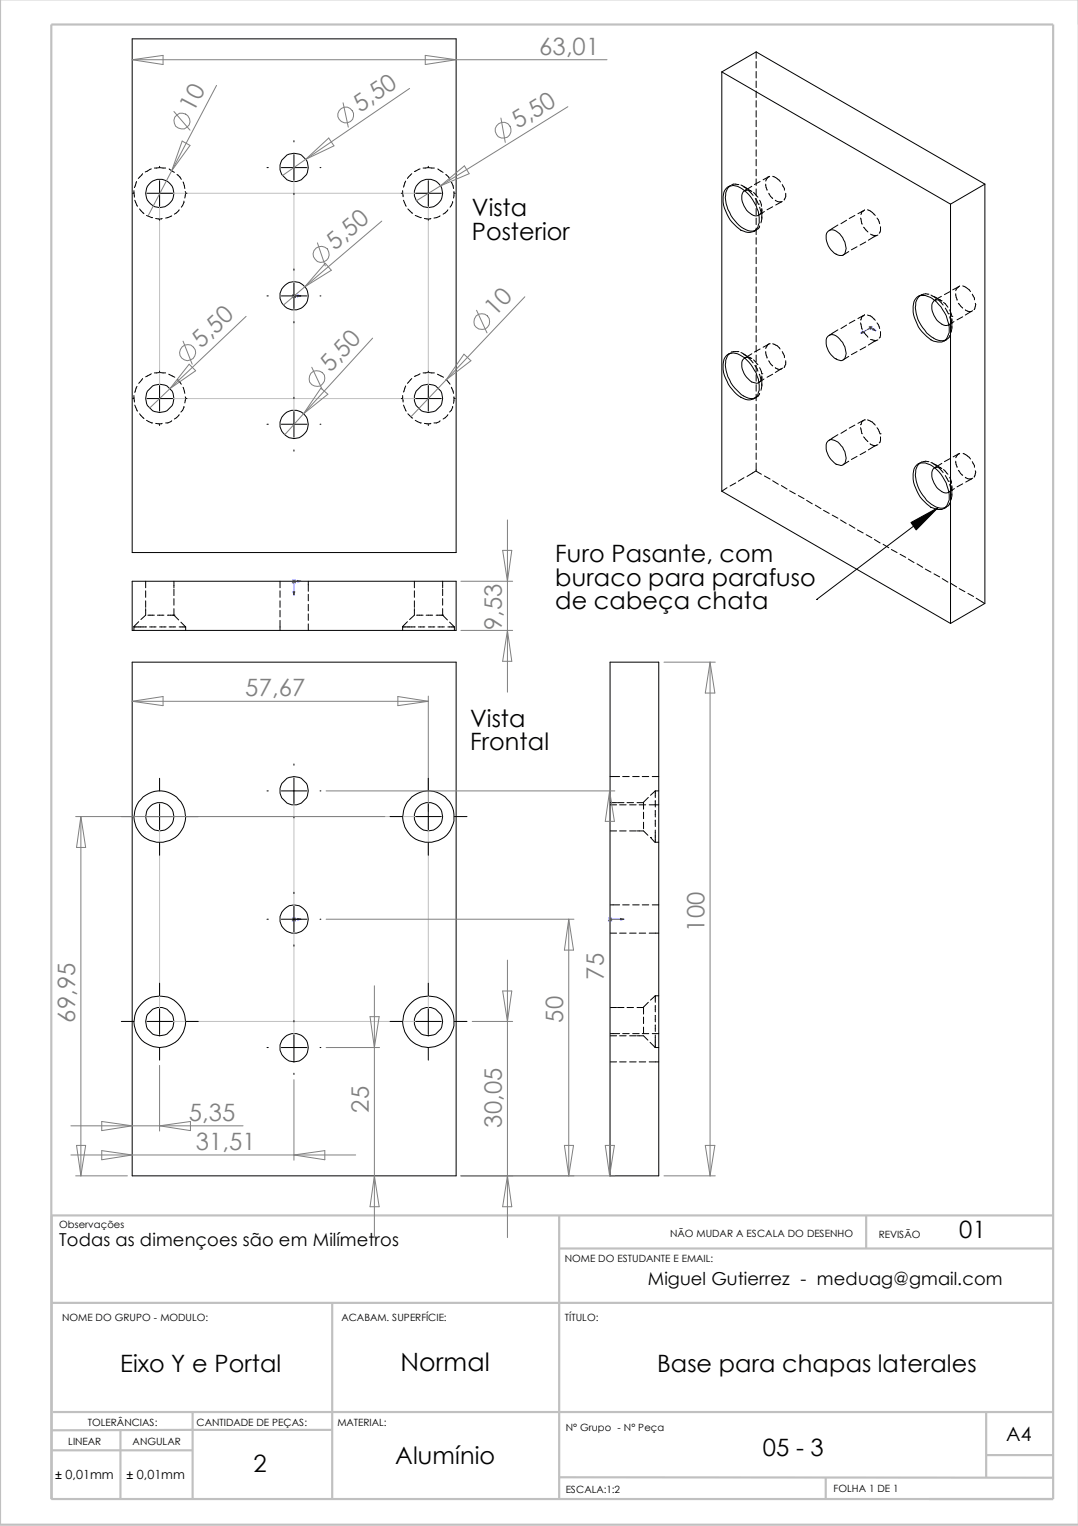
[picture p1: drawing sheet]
<svg xmlns="http://www.w3.org/2000/svg" width="210mm" height="297mm" viewBox="0 0 210 297" stroke-linecap="round" stroke-linejoin="round" font-family="sans-serif">
<g fill="none" stroke="#c0c0c0" stroke-width=".42">
<path d="M0 0v296.8h210M10 4.8h195.1v287h-195.1zM108.9 236.6v55.3M168.7 236.5v6.4M205.1 236.6h-195v55.3M10.1 253.6h195M64.7 253.6v38.3M108.9 243h96.2M10.3 274.9h194.8M23.5 278.4v13.2M37.2 278.3h27.4M37.5 278.3l-27.5 .1"/>
<path d="M37.5 274.9v17M192 274.8v12.8M10.2 282.3h27.3M108.9 287.6h96.2M160.8 287.6v4.2M192 283.2h13.1"/>
</g>
<g fill="none" stroke="#000" stroke-width=".19">
<path d="M25.7 7.6h63.1v100h-63.1zM140.5 14l44.6 25.7M140.5 14v81.6M147.2 10.1v1.3M147.2 12v1.2M147.2 13.9v1.3M147.2 15.8v1.2M147.2 17.7v1.3M147.2 19.6v1.3M147.2 10.1l-6.7 3.9M147.2 10.1l44.6 25.7M25.8 37.6h.3"/>
<path d="M26.1 37.1l.1 1.3M26.2 39l.6 1.2M26.6 35.3l-.4 1.2M27.8 33.8l-.9 .9M28.6 37.6h5M29.5 32.9l-1.2 .6M31.1 32.6l1.2 .1M31.1 32.6l-1 .1M31.1 32.4v.2M31.1 35.2v5M32.9 32.9l1.1 .7M34.5 34l.8 .9"/>
<path d="M35.6 35.4l.4 1.3M35.8 39.1l-.2 .9-.3 .3M36.1 37.3l-.1 1.3M36.2 37.6h.2M52 32.6h.2M54.8 32.6h5M57.2 27.4v.2M57.2 30.1v5M57.2 37.6v.3M62.3 32.6h.2M78.1 37.6h.3M78.4 37.1l.1 1.2"/>
<path d="M78.6 39l.5 1.2M79 35.2l-.4 1.2M80.2 33.8l-.9 .9M80.9 37.6h5M81.8 32.9l-1.1 .5M83.4 32.6l-1 .1M83.4 32.6l1.2 .1M83.4 32.4v.2M83.4 35.2v5M85.3 32.9l1 .7M86.8 34l.8 .9M87.9 35.5l.4 1.2"/>
<path d="M88.1 39.2l-.5 1.1M88.4 37.3l-.1 1.3M88.5 37.6h.1M141.4 36.7a2.24 2.24 0 0 1 3.1 .1 7.9 7.9 0 0 1 3.3 6.6 2.02 2.02 0 0 1-2.6 1.8 6.4 6.4 0 0 1-3.6-3.5 5.3 5.3 0 0 1-.5-4.7zM142.1 36.3a2.89 2.89 0 0 0-.8 2.8 7.5 7.5 0 0 0 4.4 5.8 1.62 1.62 0 0 0 2.2-.9M142.3 36.1l-.5 .3M142.5 35.9h1.2M143.7 35.9h.1M144.3 36l1.1 .7M144.8 36.4l1.6 .9M145.8 37.1l.8 .9M146.2 37.2a1.14 1.14 0 0 0-1.3 0 1.14 1.14 0 0 0-.5 1.2 3.6 3.6 0 0 0 2.9 3.6l.4-.1"/>
<path d="M146.4 36.3l-1.5 .8M146.7 37.5l.9 .9M147.1 38.6l.6 1.1M147.2 21.5v1.3M147.2 23.4v1.3M147.2 25.3v1.3M147.2 27.2v1.3M147.2 29.2v1.2M147.2 31v1.3M147.2 33v1.2M147.2 34.8v1.3M147.2 36.8v1.2"/>
<path d="M147.2 38.6v1.3M147.7 39.7h.1M147.9 39l.4 1.2M148 35.3l-1.1 .6M149.1 35.8l.3 1.2M149.7 37.6l.8 1M149.7 34.4l-1.1 .6M149.9 34.3a1.07 1.07 0 0 0-.8 .9M150.5 34.3a2.88 2.88 0 0 1 1.5 1.1M151 39v.1a1.05 1.05 0 0 0 1.1 .1M152.3 35.9l.4 .8v.3M152.3 39.2l-1.3 .7"/>
<path d="M153 37.6v.7l-.3 .6M185.1 39.7v81.7M191.8 35.8v81.7l-6.7 3.9M191.8 35.8l-6.7 3.9M27.2 40.7l.8 .9M28.5 41.9l1.2 .5M30.3 42.5h1.3M31.1 42.6v.3M33.4 42l-1.1 .4M34.9 40.8l-.9 .9M52 57.6h.2M54.8 57.6h5"/>
<path d="M57.2 52.4v.2M57.2 55.1v5M62.3 57.6h.2M79.4 40.7l.9 .8M80.9 41.9l1.1 .5M82.6 42.5h1.3M83.4 42.6v.3M85.7 42l-1.2 .4M87.2 40.8l-.9 .9M147.2 40.6v1.3M147.2 42.4v1.3M147.2 44.4v1.3"/>
<path d="M147.2 46.3v1.2M147.2 48.2v1.3M147.2 50.1v1.2M147.2 52v1.3M147.2 53.9v1.2M147.2 55.8v1.3M147.2 57.7v1.3M147.2 59.6v1.3M147.3 44.7l-.5 .4M147.9 40.3l.4 1.2M148.3 41.5h.1M148.3 40.6v2l-.1 .8"/>
<path d="M148.3 41l-.2 .6-.4 .3M148.8 41.2l-1.1 .7M150.5 40.2l-1.1 .6M161.1 45.2a1.28 1.28 0 0 1 2.1 0 3.7 3.7 0 0 1 1.3 4.2 1.63 1.63 0 0 1-2.4-.4 3.4 3.4 0 0 1-1-3.8zM163.2 43.8l-1.7 1.1M164.8 42.9l-1.1 .6M165.3 49l-1.1 .6M166.5 41.9l-1.1 .6M166.9 48l-1.1 .6M167.6 42.4l.3 1.2M168.1 44.2l.9 1M168.1 41l-1.1 .6"/>
<path d="M168.3 40.8l-.5 .5-.2 .5M168.6 47.1l-1.1 .6M168.9 40.8a2.88 2.88 0 0 1 1.5 1.1M169.5 45.6l.7 .2h.5M170.8 42.4l.5 1.1M170.9 45.7l-1.8 1.1M171.4 44.1v.8l-.2 .5M178.4 58a2.6 2.6 0 0 1 3.5 .4 7.5 7.5 0 0 1 2.9 6.3l-.1 .4a1.95 1.95 0 0 1-2.9 1.3 7.2 7.2 0 0 1-3.9-7.3l.1-.4zM179.1 57.6l-.2 .2a2.84 2.84 0 0 0-.6 2.6 7.5 7.5 0 0 0 4.4 5.8 1.62 1.62 0 0 0 2.2-.9M179.3 57.4l-.5 .3M180.7 57.3h.1M180.7 57.3l-.4-.1-.9 .1"/>
<path d="M181.3 57.4l2.1 1.2M182 58.4a1.94 1.94 0 0 0-.3 2.6 3.3 3.3 0 0 0 2.6 2.4l.4-.1M182 57.9l.3 .2M182 58.4h1l.2 .1M182.8 58.4l.8 1M183.2 58.5h.1M183.3 57.7l-1.3 .7M183.7 58.9l.9 .9M184.1 60l.6 1.1M185 56.8l-1.1 .5M186.1 57.2l.3 1.2M186.6 59l.9 1"/>
<path d="M186.7 55.8l-1.2 .6M186.9 55.7l-.5 .4-.3 .5M187.5 55.7a2.88 2.88 0 0 1 1.5 1.1M189.3 57.3l.4 .7v.4M189.9 59a1.27 1.27 0 0 1-.2 1.2M25.8 77.6h.3M26.1 77l.1 1.3M26.2 78.9l.6 1.1M26.7 75.2l-.5 1.2M27.8 73.7l-.8 .9M28.6 77.6h5M29.5 72.8l-1.1 .5"/>
<path d="M31.1 72.5l1.2 .1M31.1 72.5l-1 .1M31.1 72.2v.3M31.1 75v5M32.9 72.8l1.1 .6M34.5 73.9l.8 .9M35.6 75.4l.4 1.2M35.8 79.1l-.2 .8-.4 .3M36.1 77.2l-.1 1.2M36.2 77.6h.2M57.2 62.6v.3M57.2 77.3v.3"/>
<path d="M78.1 77.6h.3M78.4 77l.1 1.3M78.6 78.9l.5 1.1M79 75.1l-.4 1.2M80.2 73.7l-.9 .9M80.9 77.6h5M81.8 72.8l-1.1 .5M83.4 72.5l-1 .1M83.4 72.5l1.2 .1M83.4 72.2v.3M83.4 75v5M85.2 72.8l1.2 .6"/>
<path d="M86.9 73.9l.7 .9M87.9 75.4l.4 1.2M88.1 79.1l-.2 .8-.4 .3M88.4 77.2l-.1 1.3M88.5 77.6h.1M141.6 69a2.93 2.93 0 0 1 3.3 .6 7.5 7.5 0 0 1 2.9 6.4 2.02 2.02 0 0 1-2.6 1.8 7.1 7.1 0 0 1-4.2-7.8zM142.1 68.9a3.1 3.1 0 0 0-.7 3.3 7.6 7.6 0 0 0 4.3 5.3h1.2a1.24 1.24 0 0 0 1-.9M142.3 68.7l-.5 .2M143.7 68.4h.1M143.7 68.4l-1.3 .1M144.3 68.6l1 .7M144.8 68.9l1.6 .9"/>
<path d="M145 69.7a1.86 1.86 0 0 0-.3 2.5l.2 .5a2.87 2.87 0 0 0 2.8 1.8M145 69.6l.4-.1 .8 .2M145.8 69.7l.8 .9M146.4 68.9l-1.5 .8M146.7 70l.9 1M147 71.1l.6 1.1M147.2 61.5v1.3M147.2 63.4v1.3M147.2 65.3v1.3M147.2 67.3v1.2M147.2 69.1v1.3M147.2 71.1v1.2"/>
<path d="M147.2 72.9v1.3M147.2 74.9v1.2M147.2 76.7v1.3M147.2 78.7v1.3M147.3 77.3l-.5 .3M147.8 72.8l.4 1.2M147.9 71.6l.4 1.2M148 67.9l-1.1 .6M148.3 72.8h.1M148.3 73.2v1.9l-.1 .9M148.3 73.6l-.2 .6-.4 .3M148.8 73.8l-1.1 .7"/>
<path d="M149.1 68.4l.3 1.3M149.7 70.2l.8 1M149.7 67l-1.1 .6M149.8 66.9h.1M149.8 66.9l-.3 .2-.4 .7M150.5 66.9a2.09 2.09 0 0 1 1.4 1M150.5 72.8l-1.1 .6M151 71.6v.1a1.05 1.05 0 0 0 1.1 .1M152.3 68.4l.4 .9v.3M152.4 71.7l-1.4 .8M153 70.2v.7l-.3 .6M161.3 65.4a1.74 1.74 0 0 1 2.4 .9 3.5 3.5 0 0 1 .8 3.5 1.12 1.12 0 0 1-1.7 .1 3.8 3.8 0 0 1-1.8-4.1z"/>
<path d="M163.2 64.2l-1.7 1.1M164.8 63.3l-1.1 .7M165.3 69.4l-1.1 .6M166.5 62.3l-1.1 .6M166.9 68.4l-1.1 .6M167.6 62.9l.3 1.2M168.1 61.4l-1.1 .6M168.2 64.6l.8 1M168.3 61.2a1.4 1.4 0 0 0-.7 1.1M168.6 67.5l-1.1 .6M168.9 61.3a2.06 2.06 0 0 1 1.5 1M169.5 66.1l1 .2 .2-.1"/>
<path d="M170.8 62.9l.5 1.1M170.9 66.2l-1.8 1M171.4 64.5v.8l-.2 .5M184.3 66.1l-.5 .3M184.7 61.1h.1M184.9 61.7l.4 1.2M184.9 60.3l.4 1.3M185.3 62.9h.1M185.3 61.6h.1M185.3 62v2l-.1 .7M185.3 62.3v.4l-.6 .6M185.8 62.6l-1.1 .7"/>
<path d="M187.5 61.7l-1.1 .6M188 60.3l.4 .3h.7M189.4 60.5l-1.4 .8M27.2 80.5l.8 1M28.5 81.8l1.2 .5M30.3 82.4h1.3M31.1 82.6v.2M33.4 81.9l-.7 .4h-.4M34.9 80.7l-.9 .9M52 82.6h.2M54.8 82.6h5M57.2 80.1v5"/>
<path d="M57.2 87.6v.2M62.3 82.6h.2M79.4 80.5l.9 .9M80.9 81.8l1.1 .5M82.6 82.4h1.3M83.4 82.6v.2M85.7 81.9l-.1 .2-.6 .2h-.5M87.2 80.7l-.9 .9M140.5 95.6l44.6 25.8M141.6 94.9l-1.1 .7M143.3 94l-1.1 .6M144.9 93l-1.1 .7"/>
<path d="M147.2 80.5v1.3M147.2 82.5v1.3M147.2 84.4v1.2M147.2 86.3v1.3M147.2 88.2v1.2M147.2 90.1v1.6l1.1 .6M147.2 91.6l-1.7 1.1M148.8 92.7l1.1 .5M150.5 93.6l1.1 .7M152.1 94.5l1.1 .7M153.8 95.5l1.1 .6M155.4 96.5l1.1 .6"/>
<path d="M157.1 97.4l1.1 .7M158.7 98.3l1.2 .7M160.4 99.3l1.1 .6M161.1 86a1.1 1.1 0 0 1 1.7-.1 3.6 3.6 0 0 1 1.7 4.3 .99 .99 0 0 1-1.3 .3 3.8 3.8 0 0 1-2.2-4.3zM163.2 84.6l-1.7 1.1M164.8 83.7l-1.1 .7M165.3 89.8l-1.1 .7M166.5 82.7l-1.1 .6M166.9 88.8l-1.1 .6M167.6 83.3l.3 1.1M168.1 85l.9 1M168.1 81.8l-1.1 .6"/>
<path d="M168.3 81.7h.1M168.3 81.7l-.5 .4-.2 .6M168.6 87.9l-1.1 .6M168.9 81.7l.9 .5 .6 .5M169.4 86.4l.1 .1a1.2 1.2 0 0 0 1.2 .1M170.8 83.3l.6 1.1M170.9 86.6l-1.8 1M171.4 84.4h.1M171.4 85v.7l-.2 .5M178.6 90.4a2.79 2.79 0 0 1 3.3 .6 7.5 7.5 0 0 1 2.9 6.3 2.02 2.02 0 0 1-2.6 1.8 6.4 6.4 0 0 1-3.6-3.5 5.3 5.3 0 0 1-.5-4.6zM179.1 90.2a2.89 2.89 0 0 0-.8 2.8 7.5 7.5 0 0 0 4.4 5.8 1.62 1.62 0 0 0 2.2-.9M179.3 90l-.5 .3"/>
<path d="M180.7 89.9h.1M180.7 89.9l-.4-.1-.9 .1M181.3 90l1.1 .6M181.8 90.3l1.6 .9M182.6 98.8l-23.6 17.9M182.8 91l.8 1M183.2 91.1a1.14 1.14 0 0 0-1.3 0 1.14 1.14 0 0 0-.5 1.2 3.6 3.6 0 0 0 2.9 3.7l.4-.2M183.4 90.2l-1.5 .8M183.7 91.4l.9 .9M184.1 92.6l.6 1.1M184.3 98.7l-.5 .3M184.7 93.7h.1"/>
<path d="M184.9 94.3l.4 1.1M184.9 92.9l.4 1.2M185 89.3l-1.1 .6M185.3 95.4h.1M185.3 94.5v2l-.1 .8M185.3 94.9l-.2 .6-.4 .3M185.8 95.1l-1.1 .7M186.1 89.8l.3 1.2M186.6 91.6l.9 .9M186.7 88.3l-1.1 .6M186.9 88.3a1.09 1.09 0 0 0-.8 .8M187.5 94.2l-1.1 .6"/>
<path d="M187.5 88.3l1.2 .7 .3 .4M188 92.9v.1a1.05 1.05 0 0 0 1.1 .2M189.3 89.9l.4 .7v.4M189.4 93.1l-1.4 .7M189.9 91.6a1.27 1.27 0 0 1-.2 1.2M25.7 113.1h63.1v9.6h-63.1zM28.4 118.5v1.2l-1 .9M28.4 113.1v1.3M28.4 115v1.3M28.4 117v1.2M28.8 119.7h1.3M30.6 119.7h1.3"/>
<path d="M32.6 119.7h1.3M33.9 119.7h.1M33.9 119.7l.9 1M33.9 113.1v1.3M33.9 114.7v1.2M33.9 116.5v1.3M33.9 118.5v1.2M54.5 113.1v1.3M54.5 115v1.3M54.5 117v1.2M54.5 118.8v1.3M60 113.1v2"/>
<path d="M60 115.7v1.3M60 117.6v1.3M60 119.5v1.3M80.7 118.5v1.2l-.9 .9M80.7 113.1v1.3M80.7 115v1.3M80.7 117v1.2M81.1 119.7h1.3M83 119.7h1.2M84.9 119.7h1.3M86.2 119.7h.1M86.2 119.7l.9 1"/>
<path d="M86.2 113.1v1.3M86.2 114.7v1.2M86.2 116.5v1.3M86.2 118.5v1.2M159 116.7h.1M162.1 100.3l1.1 .6M163.7 101.2l1.1 .7M165.4 102.1l1.1 .7M167 103.2l1.1 .5M168.7 104.1l1.1 .6M170.3 105l1.1 .7M172 105.9l1.1 .7"/>
<path d="M173.6 107l1.1 .6M175.3 107.9l1.1 .6M176.9 108.8l1.1 .7M178.6 109.8l1.1 .6M180.2 110.8l1.1 .6M181.9 111.7l1.1 .6M183.5 112.6l1.1 .7M185.2 113.6l1.1 .6M186.8 114.6l1.1 .6M188.5 115.5l1.1 .6M190.1 116.4l1.6 1.1M25.7 128.9h63.1v100h-63.1z"/>
<path d="M26.1 122h2.4M27 121l-.9 .9v.8M29.1 122h1.3M31.1 122h1.2M32.9 122h1.3M34.9 122h1.3M35.2 121.1l1 .9M36.2 122v.7M54.5 120.8v1.9M60 121.4v1.3M78.4 122h2.5M79.3 121l-.9 .9v.8"/>
<path d="M81.4 122h1.3M83.4 122h1.3M85.3 122h1.2M87.2 122h1.3M87.5 121.1l1 .9M88.5 122v.7M118.8 128.9h9.5v100h-9.5zM23.6 158.9h2.5M28.6 158.9h5M31.1 151.5v2.5M31.1 156.5v5M36.2 158.9h2.4"/>
<path d="M52 154h.2M54.8 154h5M57.2 148.7v.3M57.2 151.4v5M57.2 158.9v.3M62.3 154h.2M75.9 158.9h2.5M80.9 158.9h5M83.4 151.5v2.5M83.4 156.5v5M88.5 158.9h2.4M118.8 156.2h1.3"/>
<path d="M118.8 156.7h1.3M118.8 151.2h1.8M120.2 156.2h1.3M120.6 156.7h1.3M121.2 151.2h1.3M122.1 156.2h1.3M122.6 156.7h1.3M123.2 151.2h1.3M124 156.2h1.3M124.5 156.7h1.2M125.1 151.2h1.2M125.3 158.1v1.3"/>
<path d="M126.2 155.2l-.9 1v1.3M126.4 156.7h1.9M127 151.2h1.3M127.6 154v1.2M127.6 155.8v1.3M127.6 157.8v1.2M127.6 159.6v1.3M127.6 154l-.9 .8M127.6 154h.7M31.1 163.9v2.6M52 178.9h.2M54.8 178.9h5"/>
<path d="M57.2 173.7v.2M57.2 176.4v5M62.3 178.9h.2M83.4 163.9v2.6M118.8 161.7h1.3M118.8 176.1h1.8M120.6 161.7h1.3M121.2 176.1h1.3M122.6 161.7h1.3M123.2 176.1h1.3M124 161.7h1.3l.9 .9M125.1 176.1h1.2"/>
<path d="M125.3 160v1.3M126.7 163h.1M126.7 163l.8 .9M127 176.1h1.3M127.6 161.6v2.3h.7M23.6 198.8h2.5M28.6 198.8h5M31.1 191.4v2.4M31.1 196.4v5M36.2 198.8h2.4M57.2 183.9v.3M57.2 198.7v.2"/>
<path d="M75.9 198.8h2.5M80.9 198.8h5M83.4 191.4v2.4M83.4 196.4v5M88.5 198.8h2.4M118.8 196.1h1.3M118.8 181.6h1.3M120.2 196.1h1.3M120.6 181.6h1.3M122.1 196.1h1.3M122.6 181.6h1.3M124 196.1h1.3"/>
<path d="M124.5 181.6h1.2M125.3 198v1.2M125.3 199.9v1.3M126.2 195.1l-.9 .9v1.4M126.4 181.6h1.9M127.6 193.8v1.3M127.6 195.7v1.3M127.6 197.6v1.3M127.6 199.5v1.3M127.6 193.8l-.9 .9M127.6 193.8h.7M31.1 203.9v2.5"/>
<path d="M52 203.9h.2M54.8 203.9h5M57.2 201.5v4.9M57.2 208.9v.3M62.3 203.9h.2M83.4 203.9v2.5M118.8 201.6h1.3M118.8 206.7h1.3M118.8 201.2h1.8M120.6 201.6h1.3M120.6 206.7h1.3M121.2 201.2h1.3"/>
<path d="M122.6 201.6h1.3M122.6 206.7h1.3M123.2 201.2h1.3M124 201.6h1.3l.9 .9M124.5 206.7h1.2M125.1 201.2h1.2M126.4 206.7h1.9M126.6 202.9l1 1M127 201.2h1.3M127.6 201.5v2.4M127.6 203.9h.7"/>
<circle cx="31.1" cy="37.6" r="2.78"/>
<circle cx="57.3" cy="32.6" r="2.78"/>
<circle cx="83.4" cy="37.6" r="2.78"/>
<circle cx="57.3" cy="57.6" r="2.75"/>
<circle cx="31.1" cy="77.5" r="2.78"/>
<circle cx="83.4" cy="77.5" r="2.78"/>
<circle cx="57.3" cy="82.6" r="2.78"/>
<circle cx="31.1" cy="158.9" r="5"/>
<circle cx="31.1" cy="159" r="2.78"/>
<circle cx="57.3" cy="153.9" r="2.78"/>
<circle cx="83.4" cy="158.9" r="5"/>
<circle cx="83.4" cy="159" r="2.78"/>
<circle cx="57.3" cy="178.9" r="2.75"/>
<circle cx="31.1" cy="198.8" r="2.78"/>
<circle cx="31.1" cy="198.9" r="5"/>
<circle cx="83.4" cy="198.8" r="2.78"/>
<circle cx="83.5" cy="198.9" r="5"/>
<circle cx="57.3" cy="203.9" r="2.78"/>
</g>
<g fill="#00f" stroke="#00f" stroke-width=".19">
<path d="M57.9 178.8l.7 .1-.7 .2z"/>
<path d="M57.9 57.4l.7 .2-.7 .2z"/>
<path d="M120.8 178.8l.7 .1-.7 .2z"/>
<path d="M170.1 64l.4 .4-.6-.2z"/>
<path d="M168 64.5l.1 .3-.5 .1z"/>
<path d="M57.9 113l.7 .1-.7 .2z"/>
<path d="M57.1 115.2h.3l-.2 .7z"/>
</g>
<g fill="none" stroke="#00f" stroke-width=".19">
<path d="M57 57.6h1.6M57 57.3l.6 .6M57.2 57.6h.1M57.2 57.3v.6M57.5 57.3l-.6 .6M169.2 63.8h.6M169.2 63.5l.6 .6M169.5 63.5v.6M169.8 63.5l-.6 .6M170.5 64.4l-1-.6-1.9 1.1M57 113.1h1.6M57 112.9l.6 .6"/>
<path d="M57.2 112.9v3M57.5 112.9l-.6 .6M57 178.9h1.6M57 178.7l.6 .6M57.2 178.9h.1M57.2 178.7v.6M57.5 178.7l-.6 .6M118.5 178.9h3M118.5 178.7l.6 .6M118.8 178.9h.1M118.8 178.7v.6M119 178.7l-.6 .6"/>
</g>
<path d="M31.1 37.6h52.3v40h-52.3zM57.2 32.6v50M31.1 158.9h52.3v39.9h-52.3zM57.2 154v49.9" fill="none" stroke="#c0c0c0" stroke-width=".19"/>
<g fill="none" stroke="#808080" stroke-width=".19">
<path d="M25.7 11.6l6-.8v1.8zM25.7 11.6h92.5M42.2 16.6l-8.8 16.6M79.8 17.2l-20.3 13.8M82.8 10.8l6 .8-6 1zM33.4 33.2l-4.6 8.9M33.9 21.7l3.1 3.6M35.5 27.5l1.5 .8-3.6 4.9zM59.5 31l4.5-4.1 1 1.5zM59.5 31l-4.5 3.1M66.8 20l1 4.8M85.8 36.2l4.6-3.9 1 1.5z"/>
<path d="M85.8 36.2l-4.7 2.9M97.5 23l.9 4.7M110.6 20.8l-24.8 15.4M59.4 55.8l-4.2 3.6M61.8 47.3l1.5 4.5M63.3 51.3l1.2 1.3-5.1 3.2zM74.3 43l-14.9 12.8M102.2 57.8l-15.3 16.1M33.1 75.6l-4 3.8M35.6 66.4l1.8 4.5M36.8 70.9l1.3 1.3-5 3.4zM47.9 61.6l-14.8 14"/>
<path d="M60.7 71.5l2 4.3M62.5 75.6l1.3 1.1-4.7 3.8zM72.6 65.8l-13.5 14.7M86.9 73.9l-6.9 7.2M90.3 68.9l1.4 1.3-4.8 3.7zM92.8 60.4l2 4.4M59.1 80.5l-3.6 4.1M89.7 113.1h10.1M97.9 107.1h1.8l-.9 6zM98.8 101.2v33.5M25.7 136.5h57.7M25.7 136.5l6-.9v1.8z"/>
<path d="M77.5 135.6l5.9 .9-5.9 .9zM83.4 135.5v22.4M89.7 122.7h10.1M98.8 122.7l.9 6h-1.8zM129.3 128.9h10M138.3 128.9v100M138.3 128.9l.9 6h-1.9zM14.7 158.9h60.2M15.7 158.9v70M15.7 158.9l1 6.1h-1.8zM63.5 154h56.2M118.7 154v74.9"/>
<path d="M118.7 154l.9 5.9h-1.7zM63.5 178.9h48.3M110.7 178.9v50M110.7 178.9l1 6h-1.8zM72.1 197.9h1.7l-.9 6zM72.9 191.9v49M91.9 198.8h7.9M97.9 192.9h1.8l-.9 5.9zM98.8 186.9v54M13.8 219.1h33.5M19.8 218.3l5.9 .8-5.9 1zM31.1 207.4v12.8"/>
<path d="M31.1 219.1l6-.8v1.8zM57.2 210.2v15.6M63.5 203.9h10.4M13.8 224.8h55.5M14.7 228.9h10.1M14.9 223h1.8l-1 5.9zM19.8 224l5.9 .8-5.9 .9zM57.2 224.8l6-.8v1.7zM72.9 228.9l.9 6h-1.7zM89.7 228.9h30M98.8 228.9l.9 6h-1.8zM109.9 223h1.8l-1 5.9z"/>
<path d="M117.9 223h1.7l-.9 5.9zM129.3 228.9h10M137.3 223h1.9l-.9 5.9z"/>
<circle cx="35.4" cy="23.6" r="1.57"/>
<circle cx="67.3" cy="22.4" r="1.53"/>
<circle cx="98" cy="25.4" r="1.55"/>
<circle cx="62.6" cy="49.5" r="1.59"/>
<circle cx="36.5" cy="68.7" r="1.55"/>
<circle cx="61.7" cy="73.7" r="1.54"/>
<circle cx="93.8" cy="62.6" r="1.54"/>
</g>
<path d="M177.4 101.7l5.2-2.9-4.2 4.4z" fill="#000" stroke="#000" stroke-width=".19"/>
<text font-size="4.9" x="78" y="266.8">Normal</text>
<g font-size="4.7" fill="#808080">
<text x="105" y="10.6">63,01</text>
<text x="37.7" y="22" transform="rotate(-62 37.7 22)">10</text>
<text x="70.1" y="22" transform="rotate(-34 70.1 22)">5,50</text>
<text x="100.8" y="25.2" transform="rotate(-32 100.8 25.2)">5,50</text>
<text x="65.2" y="48.8" transform="rotate(-41 65.2 48.8)">5,50</text>
<text x="96.4" y="61.7" transform="rotate(-47 96.4 61.7)">10</text>
<text x="39.2" y="67.8" transform="rotate(-44 39.2 67.8)">5,50</text>
<text x="64.3" y="72.7" transform="rotate(-48 64.3 72.7)">5,50</text>
<text x="97.7" y="122.6" transform="rotate(-90 97.7 122.6)">9,53</text>
<text x="47.8" y="135.5">57,67</text>
<text x="137.2" y="181.4" transform="rotate(-90 137.2 181.4)">100</text>
<text x="117.6" y="190.7" transform="rotate(-90 117.6 190.7)">75</text>
<text x="14.6" y="199.1" transform="rotate(-90 14.6 199.1)">69,95</text>
<text x="109.6" y="199.1" transform="rotate(-90 109.6 199.1)">50</text>
<text x="36.7" y="218.1">5,35</text>
<text x="71.8" y="216.6" transform="rotate(-90 71.8 216.6)">25</text>
<text x="97.7" y="219.5" transform="rotate(-90 97.7 219.5)">30,05</text>
<text x="38.1" y="223.8">31,51</text>
</g>
<g font-size="4.7">
<text x="91.9" y="42.1">Vista</text>
<text x="91.9" y="46.7">Posterior</text>
<text x="108.1" y="109.4">Furo Pasante, com</text>
<text x="108.1" y="114">buraco para parafuso</text>
<text x="108.1" y="118.5">de cabeça chata</text>
<text x="91.5" y="141.6">Vista</text>
<text x="91.5" y="146.1">Frontal</text>
<text x="186.8" y="240.9">01</text>
<text x="23.4" y="267">Eixo Y e Portal</text>
<text x="127.9" y="267">Base para chapas laterales</text>
<text x="49.4" y="286.5">2</text>
<text x="77" y="285">Alumínio</text>
<text x="148.5" y="283.5">05 - 3</text>
</g>
<text font-size="3.8" x="195.9" y="280.4">A4</text>
<g font-size="3.5">
<text x="11.5" y="242.5">Todas as dimençoes são em Milímetros</text>
<text x="126.2" y="250.2">Miguel Gutierrez - meduag@gmail.com</text>
</g>
<g font-size="2.5">
<text x="10.8" y="287.8">± 0,01mm</text>
<text x="24.6" y="287.8">± 0,01mm</text>
</g>
<g font-size="1.9">
<text x="11.5" y="239.1">Observações</text>
<text x="110" y="245.6">NOME DO ESTUDANTE E EMAIL:</text>
<text x="130.5" y="240.8">NÃO MUDAR A ESCALA DO DESENHO</text>
<text x="171.1" y="241.1">REVISÃO</text>
<text x="12.1" y="257.1">NOME DO GRUPO - MODULO:</text>
<text x="66.5" y="257.1">ACABAM. SUPERFÍCIE:</text>
<text x="110" y="257.2">TÍTULO:</text>
<text x="13.3" y="281.2">LINEAR</text>
<text x="17.1" y="277.5">TOLERÂNCIAS:</text>
<text x="25.8" y="281.2">ANGULAR</text>
<text x="38.3" y="277.5">CANTIDADE DE PEÇAS:</text>
<text x="65.7" y="277.5">MATERIAL:</text>
<text x="110.2" y="278.6">N° Grupo - N° Peça</text>
<text x="110.2" y="290.6">ESCALA:1:2</text>
<text x="162.3" y="290.4">FOLHA 1 DE 1</text>
</g>
</svg>
